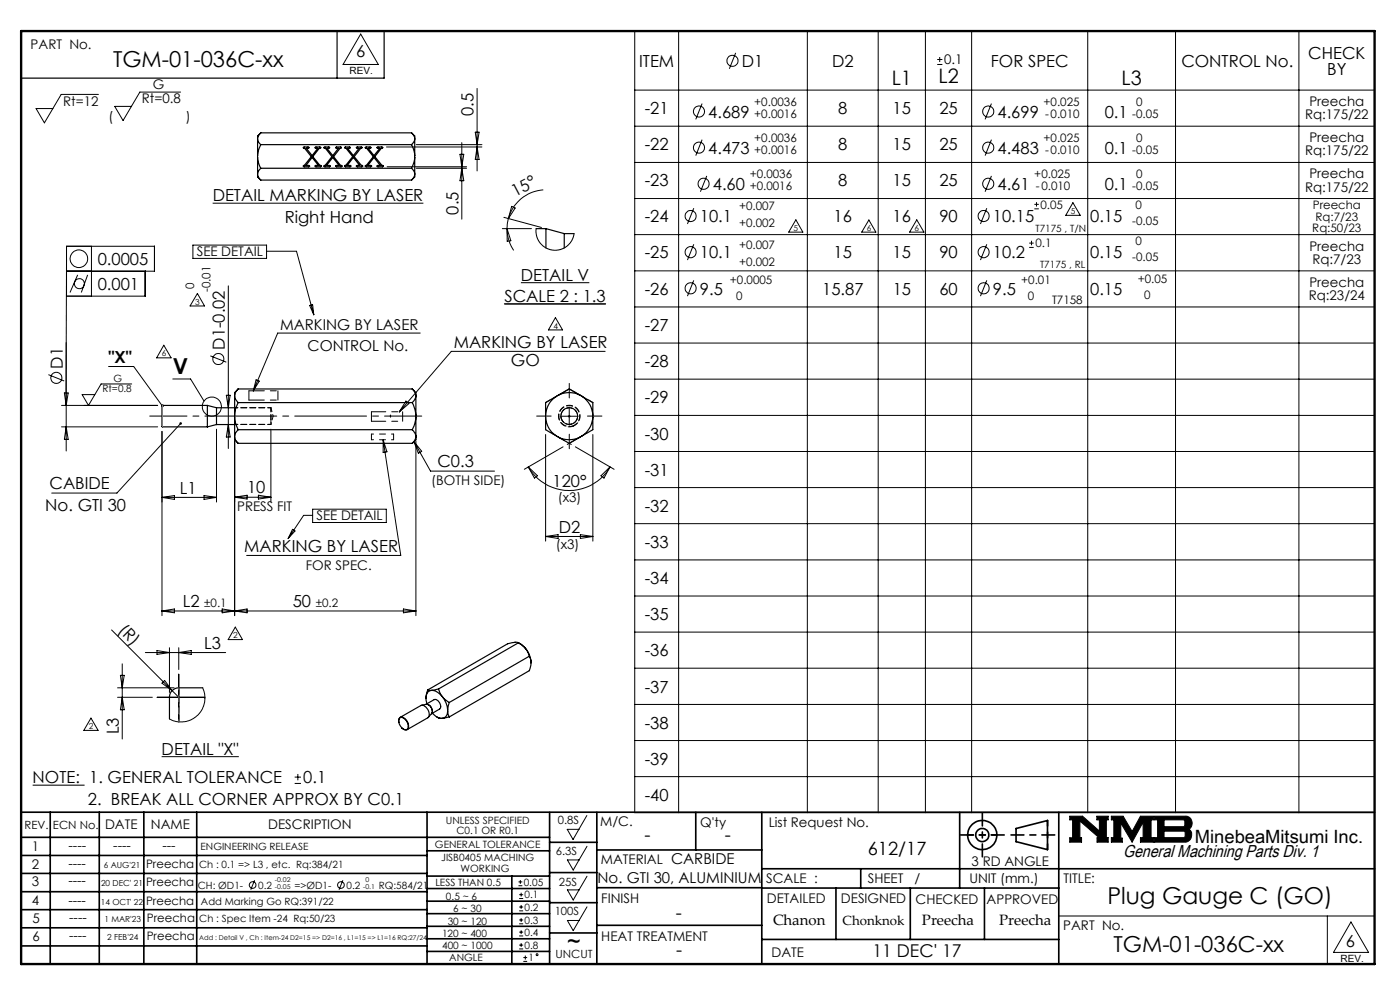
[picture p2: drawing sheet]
<svg xmlns="http://www.w3.org/2000/svg" width="297mm" height="210mm" viewBox="0 0 297 210" stroke-linecap="round" stroke-linejoin="round" font-family="sans-serif">
<g fill="none" stroke="#000" stroke-width=".21">
<path d="M38.3 19.5h-8.6l-3.6 6.1-1.8-3h3.6M76.5 7.2l3.8 6.5h-7.5zM101.2 18.8v17.5M134.7 6.6h156.9v165.8h-156.9zM134.7 19.1h156.9M144 6.6v165.8M156.1 11.2l-1.4 3.4M171.3 6.6v165.8M186.3 6.6v165.8M196.3 6.6v165.8M198.8 13.7h1.1M198.8 12.6h1.1"/>
<path d="M199.4 12.1v1.1M206.1 6.6v165.8M230.8 6.6v165.8M249.4 6.6v165.8M275.6 6.6v165.8M20.9 20h-7.9l-3.6 6.1-1.7-3.1h3.5M82 31.2h20.2M82.1 35.4h16.9M88.3 35.7h10.7M88.3 30.7h13.9M97.6 32.7h.8l-.4 2.7zM98 30.3v16.2"/>
<path d="M98 35.7l.4 2.6h-.8zM100.8 28h.8l-.4 2.7zM101.2 31.2l.4 2.6h-.8zM134.7 26.8h156.9M134.7 34.5h156.9M148.9 22l-1.3 3.3M148.9 29.6l-1.3 3.4M149.9 37.3l-1.3 3.4M210.3 22l-1.3 3.3M210.3 29.6l-1.3 3.4M210.3 37.3l-1.3 3.4M14.1 57.5h18.7v-5.3h-18.7v10.6h16.7v-5.3"/>
<path d="M14.1 54.9l-.1 31.1M16.5 58.3l-1.6 3.7M18.6 58.3l-1.3 3.7M19.4 52.2v10.6M40.9 52h15.7v2.8h-15.7zM45.1 43.1h44.7M56.6 53.3h6.3l3.7 13.5M106.6 48.5h6.1M106.9 46.1l8 2.2M107.6 48.5l.8 2.6-.8 .1zM107.6 48.5v.4a8.5 8.5 0 0 0 1.4 4.2M107.8 46.4l-.2 2.1"/>
<path d="M108.5 43.8l.8 .3-1.5 2.3zM110.5 60h14.5M113.7 48.5l.2 1.7 .7 1.4 1.3 1 1.3 .4 1.7-.1 1.3-.6 1.1-1.3 .5-1.4M115.3 40.3a8.2 8.2 0 0 0-7.5 6.1M134.7 42.1h156.9M134.7 49.8h156.9M134.7 57.5h156.9M147.2 44.2l-1.4 3.3M147.2 51.8l-1.4 3.4M147.2 59.5l-1.4 3.3M168.8 46.6l1.5 2.6h-3zM184.3 46.7l1.5 2.5h-3z"/>
<path d="M194.5 46.6l1.5 2.6h-3zM209.3 44.2l-1.3 3.3M209.3 51.8l-1.3 3.4M209.3 59.5l-1.3 3.3M218.3 52.5h1M218.3 51.6h1M218.8 51.1v.9M219.4 44.3h1M219.4 43.3h1M219.9 42.9v.9M227.6 43l1.6 2.7h-3.1zM10.3 79.5l3.3 1.3"/>
<path d="M14 72.7v23M23 77.7h5.4l5.9 8.3M34.7 73.2l1.6 2.7h-3.1zM41.9 62.3l1.5 2.6h-3.1zM44.6 75.5l3.4 1.3M48.4 60.6v34.5M65.7 64.8l.6-.1 .3 2.1zM89.1 70.7h-30.2l-5.2 12.2M107 64.4h21.5M107 64.5h21.5M117.8 67.4l1.5 2.6h-3zM128.4 74.5h-32.7l-11 12.9"/>
<path d="M134.7 65.1h156.9M134.7 72.8h156.9M13.1 86h20.3M13.1 90.5h20.3M13.7 83.4h.8l-.5 2.6zM14 90.5l.5 2.7h-.8zM27.9 81.4h-6.5l-2.6 4.6-1.4-2.3h2.7M34.4 91.5v39.1M36.7 80.4h3.7l2.9 4.7M38.3 89.8l-13.5 14.8h-13.8M45.9 91v15.5M48 83.8h.8l-.4 2.7z"/>
<path d="M48.4 90.1l.4 2.6h-.8zM49.8 93.5v37.1M54.3 80.6l.7 .2-1.3 2.1zM57.5 91v15.5M81.3 93.3l3.7 24.5h-32.7M81.3 93.3l.8 2.5-.8 .2zM86.1 85.1l.6 .5-2 1.8zM87.8 93.7l3.5 6.2h13.6M87.8 93.7l1.7 2-.7 .5zM88.2 93.5v37.1M112.1 99.1l1.9 1.8-.6 .5zM112.1 99.1a10 10 0 0 0 17.3 0"/>
<path d="M115.7 92.2v22.6M118.8 88.3h3.9M119.5 94.8l-8.3 4.7M120.8 86.4v3.8M122.1 94.8l8.2 4.7M125.8 92.2v22.6M134.7 80.4h156.9M134.7 88.1h156.9M134.7 95.8h156.9M34.4 105.5l2.6-.4v.8zM34.4 105.5h11.5M43.3 105.1l2.6 .4-2.6 .4z"/>
<path d="M49.8 105.5l2.6-.5v.9zM49.8 105.5h7.7M54.8 105l2.7 .5-2.7 .4zM62.1 112.3l.5 .3-1.5 1.6zM66.3 108h15.7v2.8h-15.7zM66.3 109.3h-1.9l-3.3 4.9M115.7 113.8h10.1M115.7 113.8l2.7-.4v.8zM123.1 113.4l2.7 .4-2.7 .4zM127.5 100.9l1.9-1.8-1.3 2.3zM134.7 103.4h156.9M134.7 111.1h156.9"/>
<path d="M134.7 118.8h156.9M23.7 133.6l12.8 12.9M30.8 138.4h17.1M33.3 138l2.6 .4-2.6 .4zM34.4 129.6h53.8M34.4 129.6l2.6-.4v.8zM35.9 137.4v9.5M37.9 137.4v4.6M37.9 138.4l2.7-.4v.8zM47.1 129.2l2.7 .4-2.7 .4zM49.8 129.6l2.6-.4v.8zM49.9 133l1.5 2.7h-3z"/>
<path d="M85.6 129.2l2.6 .4-2.6 .4zM134.7 126.4h156.9M134.7 134.1h156.9M19.3 152.3l1.5 2.6h-3zM24.9 147.9h7.4M24.9 145.9h12M25.5 143.3h.9l-.5 2.6zM25.9 140.8v16M25.9 147.9l.5 2.7h-.9zM33.3 147.9h10.2M34.4 144.9l.5-.6 1.6 2.2zM36.5 146.5l1.4 1.4"/>
<path d="M37.9 143v10.1M43 145.9a5.1 5.1 0 0 1-1.1 5.9 5.1 5.1 0 0 1-6 .7M134.7 141.7h156.9M134.7 149.4h156.9M134.7 157.1h156.9M6.9 166.6h11.1M34.3 160.5h16.4M62.5 166.2h1.4M62.5 164.8h1.4M63.2 164.2v1.3M120.3 175.9h2.5l-1.2 2.2zM124.5 173l-1.7 2.9"/>
<path d="M124.5 179.5l-1.7 2.9M134.7 164.7h156.9M226.9 173.1h2.8l3.5 3.2v-2.4h-.5v-.8h2.4v.8h-.4v3.8h.4v.9h-2.4v-.9h.5l-4.1-3.5v3.5h.3v.9h-2.5v-.9h.6v-3.8h-.6zM235.8 173.1h2.5l1.9 3.3 1.7-3.3h2.8v.8h-.5v3.8h.5v.9h-2.8v-.9h.6v-3.3l-2.3 4.2-2.4-4v3.2h.3v.8h-2.3v-.9h.5v-3.8h-.5zM244.9 173.1h6.7a1.49 1.49 0 0 1 1.3 1.2 1.49 1.49 0 0 1-.8 1.6 1.48 1.48 0 0 1 .7 1.6 1.48 1.48 0 0 1-1.4 1.1h-6.5v-.9h.7v-3.8h-.7zM246.9 173.9h4.2l.3 .3v.9l-.3 .3h-4.2zM246.9 176.3h4.3l.2 .3v.8l-.3 .3h-4.2zM54 186.7l-.8 2M72.7 186.7l-.8 2M110 187.9h.8M110 187.1h.8M110.1 198.5h.9"/>
<path d="M110.1 197.7h.9M110.1 196h.9M110.1 195.1h.9M110.1 193.2h.9M110.1 192.4h.9M110.1 190.6h.9M110.1 189.8h.9M110.4 186.7v.8M110.6 189.4v.8M110.6 192v.8M110.6 194.8v.8M110.6 197.3v.8"/>
<path d="M120.4 182.4h2.4l-1.2 2.2zM120.4 188.8h2.4l-1.2 2.1zM120.4 195.3h2.4l-1.2 2.1zM124.5 185.9l-1.7 2.9M124.5 192.4l-1.7 2.9M224.6 194.3h67M281.6 194.3v10.2M286.6 195.6l3.7 6.4h-7.4zM110.1 201.3h.9M110.1 200.5h.9M110.6 200.1v.8M111 203.9h.8"/>
<path d="M111 203.1h.8M111.4 202.7v.8"/>
<circle cx="155.4" cy="12.9" r="1.18"/>
<circle cx="148.3" cy="31.3" r="1.18"/>
<circle cx="148.3" cy="23.7" r="1.18"/>
<circle cx="149.2" cy="39" r="1.18"/>
<circle cx="209.6" cy="39" r="1.18"/>
<circle cx="209.6" cy="23.7" r="1.18"/>
<circle cx="209.6" cy="31.3" r="1.18"/>
<circle cx="16.7" cy="54.9" r="1.87"/>
<circle cx="146.5" cy="45.8" r="1.18"/>
<circle cx="146.5" cy="53.5" r="1.17"/>
<circle cx="208.7" cy="45.8" r="1.18"/>
<circle cx="208.7" cy="53.5" r="1.17"/>
<circle cx="16.9" cy="60.2" r="1.07"/>
<circle cx="46.3" cy="76.2" r="1.18"/>
<circle cx="146.5" cy="61.2" r="1.18"/>
<circle cx="208.7" cy="61.2" r="1.18"/>
<circle cx="12" cy="80.2" r="1.18"/>
<circle cx="34.5" cy="86.1" r=".19"/>
<circle cx="44.9" cy="86.2" r="2.04"/>
<circle cx="53.6" cy="187.7" r=".71"/>
<circle cx="72.3" cy="187.7" r=".71"/>
<circle cx="113.9" cy="202.5" r=".2"/>
</g>
<g fill="none" stroke="#000" stroke-width=".35">
<path d="M4.5 172.3h287.1M4.5 177.6h112.1M10.7 172.3v32.2M21.1 172.3v32.2M30.5 172.3v32.2M41.7 172.3v32.2M90.6 172.3v32.2M116.6 172.3v32.2M116.6 178.7h10M126.6 172.3v32.2M147.6 172.3v8M161.6 172.3v32.2"/>
<path d="M203.6 172.3v16.1M215.5 175.7l6.7-1.6v6.1l-6.7-1.7zM224.6 172.3v32.2M4.5 185.3h86.1M4.5 181.5h86.1M4.5 189.2h86.1M4.5 193h86.1M4.5 196.8h86.1M90.6 199.1h26M90.6 193.8h26M90.6 188.5h26M90.6 191.2h26"/>
<path d="M90.6 180.5h26M90.6 185.8h26M90.6 196.5h26M108.6 185.8v18.5M116.6 185.1h10M116.6 191.5h10M116.6 197.9h10M126.6 196.3h35M126.6 188.3h35M126.6 180.3h35M161.6 184.3h130M161.6 199.3h63"/>
<path d="M161.6 188.4h63M177.3 188.4v10.9M182.6 184.3v4.1M193.1 188.4v10.9M208.8 188.4v10.9M4.5 200.7h86.1M90.6 201.8h26"/>
<circle cx="208.4" cy="177.1" r="3.1"/>
<circle cx="208.4" cy="177.1" r="1.4"/>
</g>
<path d="M4.5 6.6h287.1" fill="none" stroke="#000" stroke-width=".21" stroke-dasharray="6.3 1.3 1.3 1.3" stroke-dashoffset="1.9"/>
<g fill="none" stroke="#000" stroke-width=".25">
<path d="M71.5 6.6v10M81.5 6.6v10h-77M54.6 29.5l.3 .8 .4 .4M54.6 37l.2 .5 .5 .7M54.6 33.4l.2 1 .5 1.3M54.6 29.5v3.5M54.6 33.4v3.5M54.6 37v.5l.7 .7M54.6 29.3v.2M54.6 33v.4M54.6 36.9v.1M55.3 28.2l-.4 .5-.3 .6"/>
<path d="M55.3 35.7l-.4 .6-.3 .6M55.3 30.7l-.4 1.1-.3 1.2M55.3 28.2l-.7 .6v.5M55.3 30.7h32M55.3 28.2h32M55.3 35.7h32M55.3 38.2h32M64.4 31.2h1.1v.2l-.5 .1 1.2 1.5 1.2-1.5-.5-.1v-.2h1.2l-1.7 2 1.8 2.1h-1.3l.1-.2h.6l-1.4-1.7-1.3 1.7h.6l.2 .2h-1.3l-.1-.1 .3-.1 1.4-1.9-1.4-1.7-.3-.1zM68.8 31.2h1.1v.2l-.5 .1 1.2 1.5 1.2-1.5-.5-.1v-.2h1.1l-1.6 2 1.4 1.9 .4 .1-.1 .1h-1.2v-.2h.6l-1.3-1.7-1.3 1.7h.6l.2 .2h-1.4l1.7-2.1-1.4-1.7-.3-.1zM73.1 31.2h1.2v.2l-.6 .1 1.3 1.5 1.2-1.5-.6-.1v-.2h1.2l-1.7 2 1.6 1.9 .2 .1v.1h-1.3v-.2h.7l-1.3-1.7-1.3 1.7h.6l.1 .2h-1.2l-.1-.2h.2l1.5-1.9-1.4-1.7-.3-.1zM77.5 31.2h1.1l.1 .2-.6 .1 1.2 1.5 1.3-1.5-.6-.1v-.2h1.2l-1.7 2 1.5 1.9 .3 .1-.1 .1h-1.2v-.2h.7l-1.4-1.7-1.3 1.7h.7l.1 .2h-1.3v-.1l.2-.1 1.5-1.9-1.4-1.7-.3-.1zM87.3 28.2l.4 .4 .3 .7"/>
<path d="M87.3 35.7l.5 .7 .2 .5M87.3 30.7l.4 .9 .3 1.4M87.3 28.2l.7 .6v.5M88 29.5l-.1 .4-.6 .8M88 37l-.2 .6-.5 .6M88 33.4l-.2 1.2-.5 1.1M88 29.5v3.5M88 33.4v3.5M88 37v.5l-.7 .7M88 29.3v.2M88 33v.4M88 36.9v.1"/>
<path d="M113.7 48.5h2.1M115.8 48.5v4.1M115.8 48.5l3.9 1.1M119.7 49.6v3M119.7 49.6h2.1M44 86l-9.6 .1v4.4h9.6M44 86v4.5M44 86l1.9 .5M45.9 86.5v3.6M45.9 90.1l-1.9 .4M45.9 86.5h3.9M45.9 90.1h3.9"/>
<path d="M49.8 88.5l.1 1.1 .6 1.5M49.8 92.7l.1 .6 .6 .7M49.8 84.1l.1 .5 .6 .8M49.8 84.1v4M49.8 88.5v4M49.8 92.7v.6l.7 .7M49.8 83.8v.3M49.8 88.1v.4M49.8 92.5v.2M50.5 85.4l-.5 1.3-.2 1.4M50.5 91.1l-.5 .7-.2 .7M50.5 82.5l-.6 .9-.1 .4"/>
<path d="M50.5 82.5l-.7 .8v.5M50.5 91.1h37M50.5 85.4h37M50.5 94h37M50.5 82.5h37M87.5 85.4l.6 1.6 .1 1.1M87.5 91.1l.6 .8 .1 .6M87.5 82.5l.6 .8 .1 .5M87.5 82.5l.7 .8v.5M88.2 84.1l-.4 .9-.3 .4M88.2 84.1v4M88.2 88.5l-.2 1.4-.5 1.2"/>
<path d="M88.2 92.7l-.2 .7-.5 .6M88.2 88.5v4M88.2 92.7v.6l-.7 .7M88.2 83.8v.3M88.2 88.1v.4M88.2 92.5v.2M115.7 88.5v2.6l2.4 1.4M115.7 88.5a5 5 0 0 0 2.4 4M115.7 88.1v.4M118.1 84.1l-2.4 1.3v2.7M118.1 84.1a4.9 4.9 0 0 0-2.4 4M118.1 92.5l.3 .2"/>
<path d="M118.4 92.7l2.4 1.3 2.3-1.3M118.4 92.7a5 5 0 0 0 4.7 0M118.4 83.8l2.4-1.3 2.3 1.3M118.4 83.8a5 5 0 0 1 4.7 0M118.4 83.8l-.3 .3M123.1 83.8l.3 .3M123.4 84.1a5.1 5.1 0 0 1 2.4 4M123.4 84.1l2.4 1.3v2.7M123.4 92.5l-.3 .2M125.8 88.5v2.6l-2.4 1.4M125.8 88.5a5 5 0 0 1-2.4 4M125.8 88.1v.4"/>
<path d="M110 136.3l1.4 1.2M110 136.3l-.7-.1-1.6 .4-17 9.8M110 136.3l-17 9.8M111.4 137.5l.2 .2M111.6 137.7l.7 1.5M111.6 137.7a4.9 4.9 0 0 1 1 2.7M112.3 139.2l.3 1.2M112.3 139.2l-17 9.8M43 145.9h-5.1a1.99 1.99 0 0 0-2 2.1v4.5M84.6 153.2v-.1a.72 .72 0 0 1 .4-1 .72 .72 0 0 1 .9 .4l.1 .1a1.48 1.48 0 0 1 .3 2.2h-.5M84.8 152.3a1.11 1.11 0 0 1 1.6 .9l.2 .5a.71 .71 0 0 1-.2 1 .71 .71 0 0 1-1-.2l-.3-.3a1.68 1.68 0 0 1-.3-1.9zM84.9 152.2l4.4-2.5a1.77 1.77 0 0 1 1.8 2.1l-.3 .5-4.4 2.5"/>
<path d="M85.2 154.4l.6 .4M90.4 148l.2 1.3M90.4 149.4l1.7-1a1.33 1.33 0 0 1 1.1 2l-1.7 1M90.4 149.4a1.43 1.43 0 0 1 1.2 2M90.5 149.4a1.42 1.42 0 0 1 1.1 1.9l-.7 .8M90.5 149.4l-1.1 .2M90.7 146.4l.7 .1M90.7 146.4l-.3 1.6M91.4 146.5a1.34 1.34 0 0 0-1 1.5M91.6 146.4a2.97 2.97 0 0 1 2.1 1.3M91.6 146.4l-.2 .1M91.7 151.3a2.92 2.92 0 0 0 2 1.1"/>
<path d="M92.7 152.1l.5 .3h.5M93 146.1l.7 1.6M93 146.1l-1.4 .3M93.7 147.7l.2 .2M93.9 147.9l1.4 1.1M93.9 147.9a4.9 4.9 0 0 1 1.1 2.7M93.9 152.4h-.2M95 150.8a1.42 1.42 0 0 1-1.1 1.6M95 150.8l.3 1.3M95 150.6v.2M95.3 149l-.3 1.6M95.3 152.1l-1.4 .3"/>
<path d="M112.6 140.4l-.3 1.9-17 9.8"/>
</g>
<path d="M205.3 177.1h6.2M222.2 174v6.2" fill="none" stroke="#000" stroke-width=".35" stroke-dasharray="15.2 1.3 1.3 1.3" stroke-dashoffset="14.1"/>
<path d="M203.8 177.1h9.2M208.4 172.5v9.2M214.5 177.1h9.3" fill="none" stroke="#000" stroke-width=".35" stroke-dasharray="15.2 1.3 1.3 1.3" stroke-dashoffset="12.5"/>
<path d="M4.5 6.6h287.1v197.9h-287.1z" fill="none" stroke="#000" stroke-width=".5"/>
<path d="M226.9 173.1v.8h.6v3.8h-.6v.9h2.5v-.9h-.3v-3.5l4.1 3.5h-.5v.9h2.4v-.9h-.4v-3.8h.4v-.8h-2.4v.8h.5v2.4l-3.5-3.2zM235.8 173.1v.8h.5v3.8h-.5v.9h2.3v-.8h-.3v-3.2l2.4 4 2.3-4.2v3.3h-.6v.9h2.8v-.9h-.5v-3.8h.5v-.8h-2.8l-1.7 3.3-1.9-3.3zM246.9 176.3h4.2l.3 .3v.8l-.2 .3h-4.3zM244.9 173.1v.8h.7v3.8h-.7v.9h6.9l.7-.5 .3-.7-.1-1.1-.6-.4a1.49 1.49 0 0 0 .8-1.6 1.49 1.49 0 0 0-1.3-1.2zM246.9 173.9h4.2l.3 .3v.9l-.3 .3h-4.2z" fill-rule="evenodd" fill="#000"/>
<path d="M116.9 88.3h-3.1M120.8 84.4v-3.1M120.8 92.1v3.1M124.6 88.3h3.1" fill="none" stroke="#000" stroke-width=".21" stroke-dasharray="15.2 1.3 1.3 1.3"/>
<path d="M31.8 88.3h57.7" fill="none" stroke="#000" stroke-width=".21" stroke-dasharray="15.2 1.3 1.3 1.3" stroke-dashoffset="7.3"/>
<path d="M78.8 92.1h4.7M78.8 93.3h4.7" fill="none" stroke="#000" stroke-width=".21" stroke-dasharray="6.3 1.3 1.3 1.3" stroke-dashoffset="5.9"/>
<path d="M52.8 82.9v2M59 82.9v2M78.8 92.1v1.2M78.8 87.3v2.1M83.5 92.1v1.2M85.4 87.3v2.1M123.3 92.6l-3 1.7" fill="none" stroke="#000" stroke-width=".21" stroke-dasharray="6.3 1.3 1.3 1.3"/>
<path d="M78.8 87.3h6.6M78.8 89.4h6.6" fill="none" stroke="#000" stroke-width=".21" stroke-dasharray="6.3 1.3 1.3 1.3" stroke-dashoffset="3.3"/>
<path d="M52.8 82.9h6.2M52.8 84.9h6.2" fill="none" stroke="#000" stroke-width=".21" stroke-dasharray="6.3 1.3 1.3 1.3" stroke-dashoffset="3.1"/>
<path d="M117.2 92l4 2.3" fill="none" stroke="#000" stroke-width=".21" stroke-dasharray="6.3 1.3 1.3 1.3" stroke-dashoffset="6"/>
<path d="M120.8 82.5l5 2.9M120.8 82.5l-5 2.9" fill="none" stroke="#000" stroke-width=".21" stroke-dasharray="6.3 1.3 1.3 1.3" stroke-dashoffset="2.9"/>
<path d="M38.1 89.7l.4-.1-.2 .2 .2-.2a.27 .27 0 0 1 0 .4 .27 .27 0 0 1-.3 0 .27 .27 0 0 1-.1-.3z" fill="#000"/>
<path d="M57.5 88.9v1.1" fill="none" stroke="#000" stroke-width=".21" stroke-dasharray="1.3 .6" stroke-dashoffset=".5"/>
<path d="M57.5 86.5v2.4M121.6 90.3a2.21 2.21 0 0 1-3-2.2 2.21 2.21 0 0 1 3.3-1.7 2.21 2.21 0 0 1 0 3.8l-.3 .1" fill="none" stroke="#000" stroke-width=".21" stroke-dasharray="1.3 .6" stroke-dashoffset=".4"/>
<path d="M34.5 90.5v-.1M49.8 83.6v.2M82.8 88.3l.1 .2M82.9 88.5v-.4M82.9 88.1l-.1 .2" fill="none" stroke="#000" stroke-width=".21" stroke-dasharray="1.3 .6"/>
<path d="M57.5 88.3v-1.8M57.5 90v-1.7M57.5 90l.4-1.7M57.9 88.3l-.4-1.8" fill="none" stroke="#000" stroke-width=".21" stroke-dasharray="1.3 .6" stroke-dashoffset=".9"/>
<path d="M49.8 90h7.7M57.5 86.5h-7.7M121 88.3a.19 .19 0 0 1-.3 .1 .19 .19 0 0 1-.1-.3 .19 .19 0 0 1 .3 .1l.1 .1" fill="none" stroke="#000" stroke-width=".21" stroke-dasharray="1.3 .6" stroke-dashoffset=".6"/>
<path d="M34.5 90.4v-4.4" fill="none" stroke="#000" stroke-width=".21" stroke-dasharray="1.3 .6" stroke-dashoffset=".3"/>
<path d="M34.5 86v4.5" fill="none" stroke="#808080" stroke-width=".21" stroke-dasharray="6.3 1.3 1.3 1.3 1.3 1.3"/>
<path d="M119 88.3a1.77 1.77 0 0 1 2.6-1.6 1.77 1.77 0 0 1 .2 3 1.77 1.77 0 0 1-2.8-1.2v-.2M119.1 88.9a1.77 1.77 0 0 0 3 .5 1.77 1.77 0 0 0-.9-2.9 1.77 1.77 0 0 0-2.1 2.2v.2M121.4 89.9a1.77 1.77 0 0 1-2.4-1.8 1.77 1.77 0 0 1 2.7-1.3 1.77 1.77 0 0 1 0 3l-.3 .1" fill="none" stroke="#000" stroke-width=".21" stroke-dasharray="1.3 .6" stroke-dashoffset="-.2"/>
<path d="M121.7 90.4a2.29 2.29 0 0 1-3.2-2.3 2.29 2.29 0 0 1 3.5-1.8 2.29 2.29 0 0 1-.1 3.9l-.2 .2" fill="none" stroke="#000" stroke-width=".21" stroke-dasharray="1.3 .6" stroke-dashoffset=".1"/>
<path d="M38 153.1v-7.2" fill="none" stroke="#000" stroke-width=".21" stroke-dasharray="1.3 .6" stroke-dashoffset="-.1"/>
<path d="M38 145.9v7.2" fill="none" stroke="#808080" stroke-width=".21" stroke-dasharray="6.3 1.3 1.3 1.3 1.3 1.3" stroke-dashoffset="5.9"/>
<g font-size="4.9">
<text x="234.9" y="191.8">Plug Gauge C (GO)</text>
<text x="120.3" y="201.4">~</text>
</g>
<g font-size="4.7">
<text x="24" y="14.3">TGM-01-036C-xx</text>
<text x="36.7" y="79.4">V</text>
<text x="236.2" y="201.9">TGM-01-036C-xx</text>
</g>
<g font-size="4.2">
<text x="189.2" y="17.9">L1</text>
<text x="199.1" y="17.6">L2</text>
<text x="237.9" y="17.9">L3</text>
</g>
<g font-size="3.9">
<text x="136.8" y="178.4">-</text>
<text x="153.8" y="178.4">-</text>
<text x="253.5" y="178.7">MinebeaMitsumi Inc.</text>
<text x="184.1" y="181.4">612/17</text>
<text x="143.4" y="194.9">-</text>
<text x="143.5" y="202.9">-</text>
</g>
<g font-size="3.7">
<text x="238.3" y="181.8">General Machining Parts Div. 1</text>
<text x="185.1" y="203">11 DEC' 17</text>
</g>
<g font-size="3.5">
<text x="75.6" y="12.1">6</text>
<text x="135.6" y="14.2">ITEM</text>
<text x="157.3" y="14.2">D1</text>
<text x="176.5" y="14.2">D2</text>
<text x="210.2" y="14.2">FOR SPEC</text>
<text x="250.6" y="14.2">CONTROL No.</text>
<text x="277.5" y="12.5">CHECK</text>
<text x="281.5" y="16">BY</text>
<text x="100.5" y="24.6" transform="rotate(-90 100.5 24.6)">0.5</text>
<text x="136.8" y="24.2">-21</text>
<text x="150.2" y="25">4.689</text>
<text x="177.8" y="24.2">8</text>
<text x="189.4" y="24.2">15</text>
<text x="199.3" y="24.2">25</text>
<text x="211.6" y="25">4.699</text>
<text x="234.4" y="25">0.1</text>
<text x="136.8" y="31.8">-22</text>
<text x="150.2" y="32.6">4.473</text>
<text x="177.8" y="31.8">8</text>
<text x="189.4" y="31.8">15</text>
<text x="199.3" y="31.8">25</text>
<text x="211.6" y="32.6">4.483</text>
<text x="234.4" y="32.6">0.1</text>
<text x="109.3" y="41.7" transform="rotate(-28 109.3 41.7)">15°</text>
<text x="136.8" y="39.5">-23</text>
<text x="151.2" y="40.3">4.60</text>
<text x="177.8" y="39.5">8</text>
<text x="189.4" y="39.5">15</text>
<text x="199.3" y="39.5">25</text>
<text x="211.6" y="40.3">4.61</text>
<text x="234.4" y="40.3">0.1</text>
<text x="45.1" y="42.7">DETAIL MARKING BY LASER</text>
<text x="60.4" y="47.3">Right Hand</text>
<text x="97.2" y="45.5" transform="rotate(-90 97.2 45.5)">0.5</text>
<text x="136.8" y="47.1">-24</text>
<text x="148.5" y="47.1">10.1</text>
<text x="176.8" y="47.1">16</text>
<text x="189.4" y="47.1">16</text>
<text x="199.3" y="47.1">90</text>
<text x="210.6" y="47.1">10.15</text>
<text x="231.3" y="47.1">0.15</text>
<text x="20.7" y="56.2">0.0005</text>
<text x="110.5" y="59.6">DETAIL V</text>
<text x="136.8" y="54.8">-25</text>
<text x="148.5" y="54.8">10.1</text>
<text x="176.8" y="54.8">15</text>
<text x="189.4" y="54.8">15</text>
<text x="199.3" y="54.8">90</text>
<text x="210.6" y="54.8">10.2</text>
<text x="231.3" y="54.8">0.15</text>
<text x="20.7" y="61.5">0.001</text>
<text x="107" y="64.1">SCALE 2 : 1.3</text>
<text x="136.8" y="62.5">-26</text>
<text x="148.5" y="62.5">9.5</text>
<text x="174.4" y="62.5">15.87</text>
<text x="189.4" y="62.5">15</text>
<text x="199.3" y="62.5">60</text>
<text x="210.6" y="62.5">9.5</text>
<text x="231.3" y="62.5">0.15</text>
<text x="136.8" y="70.2">-27</text>
<text x="23" y="77">&quot;X&quot;</text>
<text x="47.7" y="74.2" transform="rotate(-90 47.7 74.2)">D1-0.02</text>
<text x="96.3" y="73.7">MARKING BY LASER</text>
<text x="108.4" y="77.6">GO</text>
<text x="136.8" y="77.9">-28</text>
<text x="13.3" y="78.2" transform="rotate(-90 13.3 78.2)">D1</text>
<text x="136.8" y="85.6">-29</text>
<text x="136.8" y="93.2">-30</text>
<text x="92.8" y="99.1">C0.3</text>
<text x="136.8" y="100.9">-31</text>
<text x="10.5" y="103.8">CABIDE</text>
<text x="38.1" y="104.7">L1</text>
<text x="52.4" y="104.7">10</text>
<text x="117.2" y="103.3" transform="rotate(-1 117.2 103.3)">120°</text>
<text x="9.6" y="108.4">No. GTI 30</text>
<text x="118.6" y="113">D2</text>
<text x="136.8" y="108.6">-32</text>
<text x="51.8" y="117">MARKING BY LASER</text>
<text x="136.8" y="116.2">-33</text>
<text x="136.8" y="123.9">-34</text>
<text x="38.8" y="128.8">L2</text>
<text x="62.1" y="128.8">50</text>
<text x="136.8" y="131.6">-35</text>
<text x="24.9" y="133.8" transform="rotate(45 24.9 133.8)">(R)</text>
<text x="43.3" y="137.6">L3</text>
<text x="136.8" y="139.2">-36</text>
<text x="136.8" y="146.9">-37</text>
<text x="25.2" y="155.8" transform="rotate(-90 25.2 155.8)">L3</text>
<text x="136.8" y="154.6">-38</text>
<text x="34.3" y="160.1">DETAIL &quot;X&quot;</text>
<text x="6.9" y="166.2">NOTE: 1. GENERAL TOLERANCE</text>
<text x="64.3" y="166.2">0.1</text>
<text x="136.8" y="162.2">-39</text>
<text x="18.6" y="170.7">2. BREAK ALL CORNER APPROX BY C0.1</text>
<text x="136.8" y="169.9">-40</text>
<text x="285.5" y="200.9">6</text>
</g>
<g font-size="3.2">
<text x="59.4" y="69.9">MARKING BY LASER</text>
<text x="65.3" y="74.4">CONTROL No.</text>
<text x="126.8" y="187.3">No. GTI 30, ALUMINIUM</text>
<text x="164" y="196.2">Chanon</text>
<text x="195.6" y="196.2">Preecha</text>
<text x="212" y="196.2">Preecha</text>
</g>
<g font-size="2.8">
<text x="6.5" y="10.4">PART No.</text>
<text x="200.3" y="13.7">0.1</text>
<text x="13.4" y="22.4">Rt=12</text>
<text x="30.1" y="21.9">Rt=0.8</text>
<text x="32.4" y="18.9">G</text>
<text x="277.8" y="22.5">Preecha</text>
<text x="23" y="25.6">(</text>
<text x="39.4" y="25.6">)</text>
<text x="276.9" y="25.3">Rq:175/22</text>
<text x="276.9" y="33">Rq:175/22</text>
<text x="277.8" y="30.2">Preecha</text>
<text x="276.9" y="40.6">Rq:175/22</text>
<text x="277.8" y="37.8">Preecha</text>
<text x="277.8" y="53.2">Preecha</text>
<text x="41.7" y="54.4">SEE DETAIL</text>
<text x="278.4" y="56">Rq:7/23</text>
<text x="277.6" y="63.6">Rq:23/24</text>
<text x="277.8" y="60.8">Preecha</text>
<text x="91.5" y="103">(BOTH SIDE)</text>
<text x="118.4" y="106.4">(x3)</text>
<text x="50.3" y="108.4">PRESS FIT</text>
<text x="67.1" y="110.4">SEE DETAIL</text>
<text x="117.9" y="116.4">(x3)</text>
<text x="64.9" y="120.9">FOR SPEC.</text>
<text x="22.3" y="175.9">DATE</text>
<text x="32" y="175.9">NAME</text>
<text x="56.9" y="175.9">DESCRIPTION</text>
<text x="127.3" y="175.3">M/C.</text>
<text x="148.6" y="175.3">Q'ty</text>
<text x="163.1" y="175.4">List Request No.</text>
<text x="6.7" y="184.3">2</text>
<text x="6.8" y="180.6">1</text>
<text x="14.5" y="184.1">----</text>
<text x="14.5" y="180.3">----</text>
<text x="24" y="180.3">----</text>
<text x="34.5" y="180.3">---</text>
<text x="127.5" y="183.4">MATERIAL CARBIDE</text>
<text x="206.1" y="183.8">3 RD ANGLE</text>
<text x="6.7" y="188">3</text>
<text x="14.5" y="187.7">----</text>
<text x="127.6" y="191.5">FINISH</text>
<text x="162.5" y="187.3">SCALE :</text>
<text x="162.7" y="191.5">DETAILED</text>
<text x="178.4" y="191.5">DESIGNED</text>
<text x="184.1" y="187.3">SHEET</text>
<text x="194" y="187.3">/</text>
<text x="194.2" y="191.8">CHECKED</text>
<text x="205.6" y="187.3">UNIT (mm.)</text>
<text x="209.3" y="191.8">APPROVED</text>
<text x="225.6" y="187.3">TITLE:</text>
<text x="6.7" y="192.1">4</text>
<text x="6.9" y="195.8">5</text>
<text x="14.5" y="192.1">----</text>
<text x="14.7" y="195.5">----</text>
<text x="178.8" y="196.2">Chonknok</text>
<text x="225.6" y="197.2">PART No.</text>
<text x="6.9" y="199.7">6</text>
<text x="14.7" y="199.4">----</text>
<text x="127.6" y="199.5">HEAT TREATMENT</text>
<text x="163.7" y="203">DATE</text>
</g>
<g font-size="2.5">
<text x="160" y="22.5">+0.0036</text>
<text x="221.4" y="22.5">+0.025</text>
<text x="241" y="22.5">0</text>
<text x="160" y="25">+0.0016</text>
<text x="221.7" y="25">-0.010</text>
<text x="240.2" y="25">-0.05</text>
<text x="160" y="30.2">+0.0036</text>
<text x="160" y="32.6">+0.0016</text>
<text x="221.4" y="30.2">+0.025</text>
<text x="221.7" y="32.6">-0.010</text>
<text x="240.2" y="32.6">-0.05</text>
<text x="241" y="30.2">0</text>
<text x="159" y="37.8">+0.0036</text>
<text x="159" y="40.3">+0.0016</text>
<text x="219.4" y="37.8">+0.025</text>
<text x="219.8" y="40.3">-0.010</text>
<text x="240.2" y="40.3">-0.05</text>
<text x="241" y="37.8">0</text>
<text x="156.8" y="44.6">+0.007</text>
<text x="220.7" y="44.3">0.05</text>
<text x="240.2" y="47.8">-0.05</text>
<text x="240.9" y="44.3">0</text>
<text x="278.5" y="44.3">Preecha</text>
<text x="279.1" y="46.8">Rq:7/23</text>
<text x="156.8" y="48">+0.002</text>
<text x="156.8" y="52.9">+0.007</text>
<text x="219.6" y="52.5">0.1</text>
<text x="240.9" y="51.9">0</text>
<text x="278.4" y="49.3">Rq:50/23</text>
<text x="156.8" y="56.4">+0.002</text>
<text x="240.2" y="55.3">-0.05</text>
<text x="41.2" y="61.3" transform="rotate(-90 41.2 61.3)">0</text>
<text x="44.7" y="61.9" transform="rotate(-90 44.7 61.9)">-0.01</text>
<text x="154.8" y="60.2">+0.0005</text>
<text x="156.2" y="63.7">0</text>
<text x="216.7" y="60.2">+0.01</text>
<text x="218" y="63.7">0</text>
<text x="223.2" y="64.4">T7158</text>
<text x="241.4" y="60">+0.05</text>
<text x="242.7" y="63.5">0</text>
<text x="43.3" y="128.8">±0.1</text>
<text x="67" y="128.8">±0.2</text>
<text x="31" y="184.1">Preecha</text>
<text x="31" y="188">Preecha</text>
<text x="31" y="192.1">Preecha</text>
<text x="31.2" y="195.5">Preecha</text>
<text x="31.1" y="199.4">Preecha</text>
</g>
<g font-size="2.4">
<text x="5.2" y="175.9">REV.</text>
<text x="11.2" y="175.9">ECN No.</text>
<text x="118.3" y="174.7">0.8S</text>
<text x="117.9" y="181.4">6.3S</text>
<text x="118.6" y="187.9">25S</text>
<text x="117.7" y="194.1">100S</text>
<text x="117.8" y="203.3">UNCUT</text>
</g>
<g font-size="2.1">
<text x="74.2" y="15.7">REV.</text>
<text x="219.7" y="49.3">T7175 , T/N</text>
<text x="220.6" y="56.9">T7175 , RL</text>
<text x="21.8" y="83.2">Rt=0.8</text>
<text x="24.1" y="81">G</text>
<text x="92.3" y="179.8">GENERAL TOLERANCE</text>
<text x="94.6" y="174.7">UNLESS SPECIFIED</text>
<text x="96.8" y="177">C0.1 OR R0.1</text>
<text x="42.3" y="184.1">Ch : 0.1 =&gt; L3 , etc. Rq:384/21</text>
<text x="42.6" y="180.3">ENGINEERING RELEASE</text>
<text x="93.6" y="182.6">JISB0405 MACHING</text>
<text x="97.7" y="185">WORKING</text>
<text x="42" y="188.5">CH: ØD1-</text>
<text x="54.8" y="188.5">0.2</text>
<text x="62.5" y="188.5">=&gt;ØD1-</text>
<text x="73.5" y="188.5">0.2</text>
<text x="80.4" y="188.5">RQ:584/21</text>
<text x="92.4" y="187.9">LESS THAN 0.5</text>
<text x="94.6" y="190.9">0.5 ~ 6</text>
<text x="111.1" y="187.9">0.05</text>
<text x="111.3" y="190.6">0.1</text>
<text x="42.3" y="195.5">Ch : Spec Item -24 Rq:50/23</text>
<text x="42.6" y="192.1">Add Marking Go RQ:391/22</text>
<text x="95" y="196.1">30 ~ 120</text>
<text x="96.2" y="193.4">6 ~ 30</text>
<text x="111.3" y="195.9">0.3</text>
<text x="111.3" y="193.2">0.2</text>
<text x="93.8" y="198.7">120 ~ 400</text>
<text x="93.8" y="201.3">400 ~ 1000</text>
<text x="95.3" y="203.9">ANGLE</text>
<text x="111.3" y="201.3">0.8</text>
<text x="111.3" y="198.5">0.4</text>
<text x="112.1" y="203.9">1</text>
<text x="284.4" y="204.1">REV.</text>
</g>
<g font-size="1.8">
<text x="227.2" y="45.4">5</text>
<text x="168.4" y="49">5</text>
<text x="183.9" y="49">6</text>
<text x="194" y="49">6</text>
<text x="41.4" y="64.6">3</text>
<text x="117.4" y="69.7">4</text>
<text x="34.3" y="75.6">6</text>
<text x="49.5" y="135.4">2</text>
<text x="18.9" y="154.6">2</text>
<text x="22" y="184.1">6 AUG'21</text>
<text x="21.4" y="188">20 DEC' 21</text>
<text x="21.4" y="192.1">14 OCT' 22</text>
<text x="22.2" y="195.5">1 MAR'23</text>
<text x="22.8" y="199.4">2 FEB'24</text>
</g>
<g font-size="1.4">
<text x="58.3" y="187.1">-0.02</text>
<text x="58.3" y="188.5">-0.05</text>
<text x="77" y="188.5">-0.1</text>
<text x="77.5" y="187.1">0</text>
<text x="42.3" y="199.4">Add : Detail V , Ch : Item-24 D2=15 =&gt; D2=16 , L1=15 =&gt; L1=16 RQ:27/24</text>
</g>
</svg>
